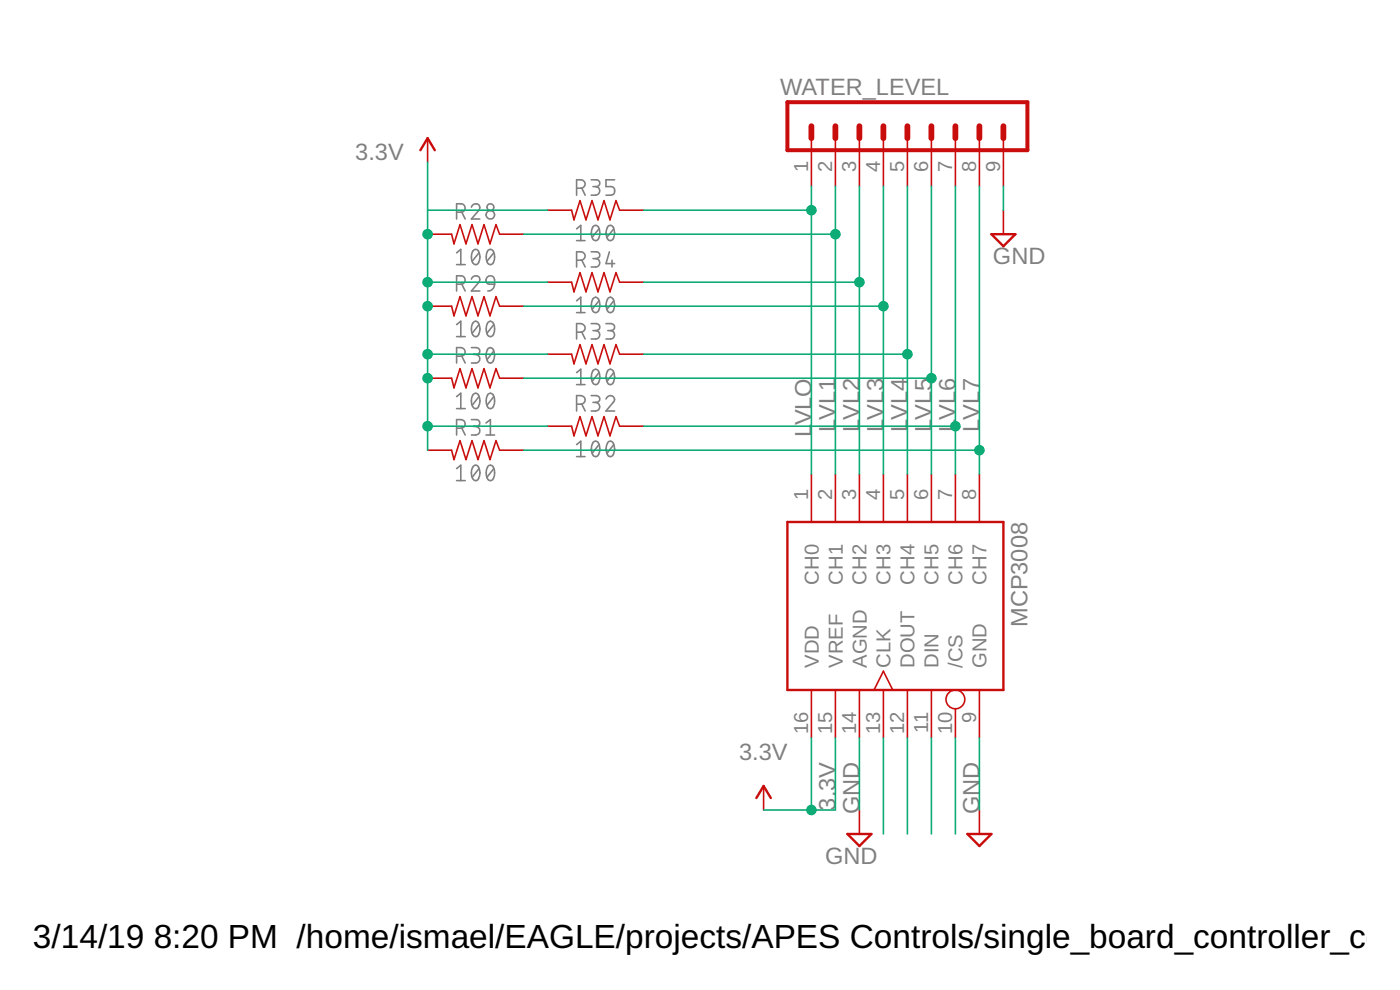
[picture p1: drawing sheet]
<svg xmlns="http://www.w3.org/2000/svg" width="148mm" height="105mm" viewBox="0 0 148 105" stroke-linecap="round" stroke-linejoin="round" font-family="sans-serif">
<g fill="none" stroke="#808080" stroke-width=".17">
<path d="M61 19.9h.5a.44 .44 0 0 0 .4-.4 .44 .44 0 0 0-.4-.5h-.5v1.7M61.6 19.9l.3 .8M62.6 19h.5a.36 .36 0 0 1 .4 .4 .36 .36 0 0 1-.4 .3h-.3M63 19.7a.46 .46 0 0 1 .5 .5 .46 .46 0 0 1-.5 .5h-.4M65 19h-.9v.7h.6a.46 .46 0 0 1 .4 .5 .46 .46 0 0 1-.4 .5h-.6M48.3 22.5h.5a.44 .44 0 0 0 .4-.5 .44 .44 0 0 0-.4-.4h-.5v1.6M48.3 30.1h.5a.44 .44 0 0 0 .4-.5 .44 .44 0 0 0-.4-.4h-.5v1.6M48.3 37.7h.5a.46 .46 0 0 0 .4-.5 .46 .46 0 0 0-.4-.4h-.5v1.6M48.3 26.8l.5-.4v1.6M48.3 34.4l.5-.4v1.6M48.3 28h.9M48.3 35.6h.9"/>
<path d="M48.9 22.5l.3 .7M48.9 30.1l.3 .7M48.9 37.7l.3 .7M49.9 21.9a.44 .44 0 0 1 .6-.3 .44 .44 0 0 1 .2 .7l-.8 .9h.9M49.9 29.5a.44 .44 0 0 1 .6-.3 .44 .44 0 0 1 .2 .7l-.8 .9h.9M49.9 36.8h.5a.36 .36 0 0 1 .4 .3 .36 .36 0 0 1-.4 .4h-.3M50.1 26.5a.33 .33 0 0 1 .6 .1 1.17 1.17 0 0 1-.2 1.4 .36 .36 0 0 1-.5-.2 1.34 1.34 0 0 1 .1-1.3zM50.1 34.1a.31 .31 0 0 1 .3-.1 .31 .31 0 0 1 .3 .2 1.17 1.17 0 0 1-.2 1.4 .36 .36 0 0 1-.5-.2 1.34 1.34 0 0 1 .1-1.3zM50.3 37.5a.46 .46 0 0 1 .5 .5 .46 .46 0 0 1-.5 .4h-.4M50.7 26.8l-.7 .8M50.7 34.4l-.7 .9M51.6 29.3a.44 .44 0 0 1 .5-.1 .44 .44 0 0 1 .2 .4v.5h-.5a.43 .43 0 0 1-.4-.3 .43 .43 0 0 1 .2-.5z"/>
<path d="M51.6 26.5a.35 .35 0 0 1 .6 .1 1.13 1.13 0 0 1-.2 1.4 .34 .34 0 0 1-.4-.2 1.41 1.41 0 0 1 0-1.3zM51.6 34.1a.33 .33 0 0 1 .6 .1 1.13 1.13 0 0 1-.2 1.4 .34 .34 0 0 1-.4-.2 1.41 1.41 0 0 1 0-1.3zM51.6 36.9a.34 .34 0 0 1 .6 .1 1.21 1.21 0 0 1-.2 1.4 .32 .32 0 0 1-.4-.2 1.26 1.26 0 0 1 0-1.3zM52.3 26.8l-.8 .8M52.3 34.4l-.8 .9M52.3 37.1l-.8 1M52.3 30.1a.7 .7 0 0 1-.7 .7M61 35.2h.5a.46 .46 0 0 0 .4-.5 .46 .46 0 0 0-.4-.5h-.5v1.7M61 27.5h.5a.44 .44 0 0 0 .4-.4 .44 .44 0 0 0-.4-.5h-.5v1.7M61 24.2l.5-.3v1.6M61 31.8l.5-.3v1.6M61 39.4l.5-.3v1.6"/>
<path d="M61 33.1h.9M61 25.5h.9M61.6 35.2l.3 .7M61.6 27.5l.3 .8M62.6 34.2h.5a.37 .37 0 0 1 .4 .4 .37 .37 0 0 1-.4 .4h-.3M62.6 26.6h.5a.36 .36 0 0 1 .4 .4 .36 .36 0 0 1-.4 .4h-.3M62.8 39.2a.34 .34 0 0 1 .6 .1 1.13 1.13 0 0 1-.2 1.4 .33 .33 0 0 1-.5-.2 1.41 1.41 0 0 1 .1-1.3zM62.8 31.6a.33 .33 0 0 1 .6 .1 1.13 1.13 0 0 1-.2 1.4 .34 .34 0 0 1-.5-.2 1.41 1.41 0 0 1 .1-1.3zM62.8 24a.35 .35 0 0 1 .6 .1 1.13 1.13 0 0 1-.2 1.3 .34 .34 0 0 1-.5-.1 1.41 1.41 0 0 1 .1-1.3zM63 35a.44 .44 0 0 1 .5 .4 .44 .44 0 0 1-.5 .5h-.4M63 27.4a.44 .44 0 0 1 .5 .4 .44 .44 0 0 1-.5 .5h-.4M63.4 39.4l-.7 .9"/>
<path d="M63.4 31.8l-.7 .9M63.4 24.2l-.7 .9M64.1 34.2h.6a.37 .37 0 0 1 .3 .4 .37 .37 0 0 1-.3 .4h-.4M64.3 39.2a.34 .34 0 0 1 .6 .1 1.21 1.21 0 0 1-.2 1.4 .32 .32 0 0 1-.4-.2 1.26 1.26 0 0 1 0-1.3zM64.3 31.6a.33 .33 0 0 1 .6 .1 1.21 1.21 0 0 1-.2 1.4 .32 .32 0 0 1-.4-.2 1.26 1.26 0 0 1 0-1.3zM64.3 24a.35 .35 0 0 1 .6 .1 1.21 1.21 0 0 1-.2 1.3 .32 .32 0 0 1-.4-.1 1.26 1.26 0 0 1 0-1.3zM64.5 26.6l-.4 1.3h.9M64.6 35a.44 .44 0 0 1 .4 .4 .44 .44 0 0 1-.4 .5h-.5M64.8 27.5v.8M65 39.4l-.8 .9M65 31.8l-.8 .9M65 24.2l-.8 .9"/>
<path d="M48.3 45.3h.5a.46 .46 0 0 0 .4-.4 .46 .46 0 0 0-.4-.5h-.5v1.6M48.3 42l.5-.4v1.6M48.3 49.6l.5-.4v1.7M48.3 43.2h.9M48.3 50.9h.9M48.9 45.3l.3 .7M49.9 44.4h.5a.36 .36 0 0 1 .4 .4 .36 .36 0 0 1-.4 .3h-.3M50.1 41.7a.32 .32 0 0 1 .6 .1 1.17 1.17 0 0 1-.2 1.4 .34 .34 0 0 1-.5-.2 1.34 1.34 0 0 1 .1-1.3zM50.1 49.3a.32 .32 0 0 1 .6 .2 1.17 1.17 0 0 1-.2 1.3 .34 .34 0 0 1-.5-.2 1.34 1.34 0 0 1 .1-1.3zM50.3 45.1a.46 .46 0 0 1 .5 .5 .46 .46 0 0 1-.5 .4h-.4M50.7 42l-.7 .9M50.7 49.6l-.7 .9"/>
<path d="M51.4 46h.9M51.4 44.8l.5-.4v1.6M51.6 41.7a.34 .34 0 0 1 .6 .1 1.13 1.13 0 0 1-.2 1.4 .33 .33 0 0 1-.4-.2 1.41 1.41 0 0 1 0-1.3zM51.6 49.3a.34 .34 0 0 1 .6 .2 1.13 1.13 0 0 1-.2 1.3 .33 .33 0 0 1-.4-.2 1.41 1.41 0 0 1 0-1.3zM52.3 42l-.8 .9M52.3 49.6l-.8 .9M61 42.8h.5a.46 .46 0 0 0 .4-.5 .46 .46 0 0 0-.4-.4h-.5v1.6M61 47.1l.5-.4v1.6M61 48.3h.9M61 40.7h.9M61.6 42.8l.3 .7M62.6 41.9h.5a.36 .36 0 0 1 .4 .3 .36 .36 0 0 1-.4 .4h-.3"/>
<path d="M62.8 46.8a.34 .34 0 0 1 .6 .1 1.13 1.13 0 0 1-.2 1.4 .33 .33 0 0 1-.5-.2 1.41 1.41 0 0 1 .1-1.3zM63 42.6a.46 .46 0 0 1 .5 .4 .46 .46 0 0 1-.5 .5h-.4M63.4 47.1l-.7 .9M64.1 42.2a.44 .44 0 0 1 .7-.3 .44 .44 0 0 1 .1 .7l-.8 .9h.9M64.3 46.8a.34 .34 0 0 1 .6 .1 1.21 1.21 0 0 1-.2 1.4 .32 .32 0 0 1-.4-.2 1.26 1.26 0 0 1 0-1.3zM65 47.1l-.8 .9"/>
<circle cx="51.9" cy="22.7" r=".45"/>
<circle cx="51.9" cy="21.9" r=".36"/>
</g>
<g fill="none" stroke="#c90d0c" stroke-width=".17">
<path d="M45.3 14.6v2.6M85.9 14.6v5.1M88.4 14.6v5.1M91 14.6v5.1M93.5 14.6v5.1M96 14.6v5.1M98.6 14.6v5.1M101.1 14.6v5.1M103.7 14.6v5.1M106.2 14.6v5.1M45.3 24.8h2.5l.2 1 .7-2 .6 2 .7-2 .6 2 .6-2 .7 2 .6-2 .4 1h2.5M45.3 32.4h2.5l.2 1 .7-2 .6 2 .7-2 .6 2 .6-2 .7 2 .6-2 .4 1h2.5"/>
<path d="M58 37.5h2.5l.2 1 .7-2 .6 2 .7-2 .6 2 .6-2 .7 2 .6-2 .4 1h2.5M58 29.9h2.5l.2 1 .7-2 .6 2 .7-2 .6 2 .6-2 .7 2 .6-2 .4 1h2.5M58 22.2h2.5l.2 1.1 .7-2.1 .6 2.1 .7-2.1 .6 2.1 .6-2.1 .7 2.1 .6-2.1 .4 1h2.5M106.2 22.2v2.6M45.3 40h2.5l.2 1 .7-2 .6 2 .7-2 .6 2 .6-2 .7 2 .6-2 .4 1h2.5M45.3 47.6h2.5l.2 1 .7-2 .6 2 .7-2 .6 2 .6-2 .7 2 .6-2 .4 1h2.5M58 45.1h2.5l.2 1 .7-2 .6 2 .7-2 .6 2 .6-2 .7 2 .6-2 .4 1h2.5M85.9 50.2v5M88.4 50.2v5M91 50.2v5M93.5 50.2v5M96 50.2v5"/>
<path d="M98.6 50.2v5M101.1 50.2v5M103.7 50.2v5M85.9 73v5.1M88.4 73v5.1M91 73v5.1M92.5 73l1-2 1 2M93.5 73v5.1M96 73v5.1M98.6 73v5.1M101.1 75v3.1M103.7 73v5.1"/>
<path d="M80.8 83.2v2.5M91 85.7v2.6M103.7 85.7v2.6"/>
<circle cx="101.1" cy="74" r=".99"/>
</g>
<path d="M44.5 15.9l.8-1.3 .7 1.3M104.9 24.8h2.6l-1.3 1.3zM83.3 55.2h22.9v17.8h-22.9zM80.1 84.5l.7-1.3 .8 1.3M89.7 88.3h2.5l-1.2 1.2zM102.4 88.3h2.5l-1.2 1.2z" fill="none" stroke="#c90d0c" stroke-width=".25"/>
<path d="M85.9 13.4v1.2M88.4 13.4v1.2M91 13.4v1.2M93.5 13.4v1.2M96 13.4v1.2M98.6 13.4v1.2M101.1 13.4v1.2M103.7 13.4v1.2M106.2 13.4v1.2" fill="none" stroke="#c90d0c" stroke-width=".61"/>
<path d="M83.3 10.8h25.4v5.1h-25.4z" fill="none" stroke="#c90d0c" stroke-width=".42"/>
<g fill="none" stroke="#0dab76" stroke-width=".17">
<path d="M45.3 17.2v30.4M85.9 19.7v30.5M88.4 19.7v30.5M91 19.7v30.5M93.5 19.7v30.5M96 19.7v30.5M98.6 19.7v30.5M101.1 19.7v30.5M103.7 19.7v30.5M106.2 19.7v2.5M45.3 22.2h12.7M45.3 29.9h12.7"/>
<path d="M45.3 37.5h12.7M55.4 24.8h33M55.4 32.4h38.1M68.1 22.2h17.8M68.1 29.9h22.9M68.1 37.5h27.9M45.3 45.1h12.7M55.4 47.6h48.3M55.4 40h43.2M68.1 45.1h33M85.9 78.1v7.6M88.4 78.1v7.6h-7.6"/>
<path d="M91 78.1v7.6M93.5 78.1v10.2M96 78.1v10.2M98.6 78.1v10.2M101.1 78.1v10.2M103.7 78.1v7.6"/>
</g>
<g fill="#0dab76" stroke="#0dab76" stroke-width=".11">
<circle cx="85.9" cy="85.7" r=".51"/>
<circle cx="45.3" cy="24.8" r=".51"/>
<circle cx="45.3" cy="32.4" r=".51"/>
<circle cx="45.3" cy="40" r=".51"/>
<circle cx="45.3" cy="29.9" r=".51"/>
<circle cx="45.3" cy="37.5" r=".51"/>
<circle cx="45.3" cy="45.1" r=".51"/>
<circle cx="101.1" cy="45.1" r=".51"/>
<circle cx="103.7" cy="47.6" r=".51"/>
<circle cx="85.9" cy="22.2" r=".51"/>
<circle cx="88.4" cy="24.8" r=".51"/>
<circle cx="91" cy="29.9" r=".51"/>
<circle cx="93.5" cy="32.4" r=".51"/>
<circle cx="96" cy="37.5" r=".51"/>
<circle cx="98.6" cy="40" r=".51"/>
</g>
<g font-size="3.5">
<text x="3.5" y="100.3">3/14/19</text>
<text x="16.3" y="100.3">8:20 PM /home/ismael/EAGLE/projects/APES Controls/single_board_controller_copy</text>
</g>
<g font-size="2.5" fill="#808080">
<text x="82.6" y="10.1">WATER_LEVEL</text>
<text x="37.6" y="16.9">3.3V</text>
<text x="105.1" y="28">GND</text>
<text x="85.9" y="46.2" transform="rotate(-90 85.9 46.2)">L</text>
<text x="85.9" y="45" transform="rotate(-90 85.9 45)">VLO</text>
<text x="88.4" y="45.7" transform="rotate(-90 88.4 45.7)">LVL1</text>
<text x="91" y="45.7" transform="rotate(-90 91 45.7)">LVL2</text>
<text x="93.5" y="45.7" transform="rotate(-90 93.5 45.7)">LVL3</text>
<text x="96" y="45.7" transform="rotate(-90 96 45.7)">LVL4</text>
<text x="98.6" y="45.7" transform="rotate(-90 98.6 45.7)">LVL5</text>
<text x="101.1" y="45.7" transform="rotate(-90 101.1 45.7)">LVL6</text>
<text x="103.7" y="45.7" transform="rotate(-90 103.7 45.7)">LVL7</text>
<text x="108.7" y="66.4" transform="rotate(-90 108.7 66.4)">MCP3008</text>
<text x="78.2" y="80.4">3.3V</text>
<text x="88.4" y="85.8" transform="rotate(-90 88.4 85.8)">3.3V</text>
<text x="91" y="86.2" transform="rotate(-90 91 86.2)">GND</text>
<text x="103.7" y="86.2" transform="rotate(-90 103.7 86.2)">GND</text>
<text x="87.3" y="91.4">GND</text>
</g>
<g font-size="2.1" fill="#808080">
<text x="85.5" y="18.2" transform="rotate(-90 85.5 18.2)">1</text>
<text x="88.1" y="18.2" transform="rotate(-90 88.1 18.2)">2</text>
<text x="90.6" y="18.2" transform="rotate(-90 90.6 18.2)">3</text>
<text x="93.1" y="18.2" transform="rotate(-90 93.1 18.2)">4</text>
<text x="95.7" y="18.2" transform="rotate(-90 95.7 18.2)">5</text>
<text x="98.2" y="18.2" transform="rotate(-90 98.2 18.2)">6</text>
<text x="100.8" y="18.2" transform="rotate(-90 100.8 18.2)">7</text>
<text x="103.3" y="18.2" transform="rotate(-90 103.3 18.2)">8</text>
<text x="105.8" y="18.2" transform="rotate(-90 105.8 18.2)">9</text>
<text x="85.5" y="52.9" transform="rotate(-90 85.5 52.9)">1</text>
<text x="88.1" y="52.9" transform="rotate(-90 88.1 52.9)">2</text>
<text x="90.6" y="52.9" transform="rotate(-90 90.6 52.9)">3</text>
<text x="93.1" y="52.9" transform="rotate(-90 93.1 52.9)">4</text>
<text x="95.7" y="52.9" transform="rotate(-90 95.7 52.9)">5</text>
<text x="98.2" y="52.9" transform="rotate(-90 98.2 52.9)">6</text>
<text x="100.8" y="52.9" transform="rotate(-90 100.8 52.9)">7</text>
<text x="103.3" y="52.9" transform="rotate(-90 103.3 52.9)">8</text>
<text x="86.6" y="61.9" transform="rotate(-90 86.6 61.9)">CH0</text>
<text x="89.2" y="61.9" transform="rotate(-90 89.2 61.9)">CH1</text>
<text x="91.7" y="61.9" transform="rotate(-90 91.7 61.9)">CH2</text>
<text x="94.3" y="61.9" transform="rotate(-90 94.3 61.9)">CH3</text>
<text x="96.8" y="61.9" transform="rotate(-90 96.8 61.9)">CH4</text>
<text x="99.3" y="61.9" transform="rotate(-90 99.3 61.9)">CH5</text>
<text x="101.9" y="61.9" transform="rotate(-90 101.9 61.9)">CH6</text>
<text x="104.4" y="61.9" transform="rotate(-90 104.4 61.9)">CH7</text>
<text x="86.6" y="70.7" transform="rotate(-90 86.6 70.7)">VDD</text>
<text x="89.2" y="70.7" transform="rotate(-90 89.2 70.7)">VREF</text>
<text x="91.7" y="70.7" transform="rotate(-90 91.7 70.7)">AGND</text>
<text x="94.3" y="70.7" transform="rotate(-90 94.3 70.7)">CLK</text>
<text x="96.8" y="70.7" transform="rotate(-90 96.8 70.7)">DOUT</text>
<text x="99.3" y="70.7" transform="rotate(-90 99.3 70.7)">DIN</text>
<text x="101.9" y="70.7" transform="rotate(-90 101.9 70.7)">/CS</text>
<text x="104.4" y="70.7" transform="rotate(-90 104.4 70.7)">GND</text>
<text x="85.5" y="77.7" transform="rotate(-90 85.5 77.7)">16</text>
<text x="88.1" y="77.7" transform="rotate(-90 88.1 77.7)">15</text>
<text x="90.6" y="77.7" transform="rotate(-90 90.6 77.7)">14</text>
<text x="93.1" y="77.7" transform="rotate(-90 93.1 77.7)">13</text>
<text x="95.7" y="77.7" transform="rotate(-90 95.7 77.7)">12</text>
<text x="98.2" y="77.6" transform="rotate(-90 98.2 77.6)">11</text>
<text x="100.8" y="77.7" transform="rotate(-90 100.8 77.7)">10</text>
<text x="103.3" y="76.5" transform="rotate(-90 103.3 76.5)">9</text>
</g>
</svg>
